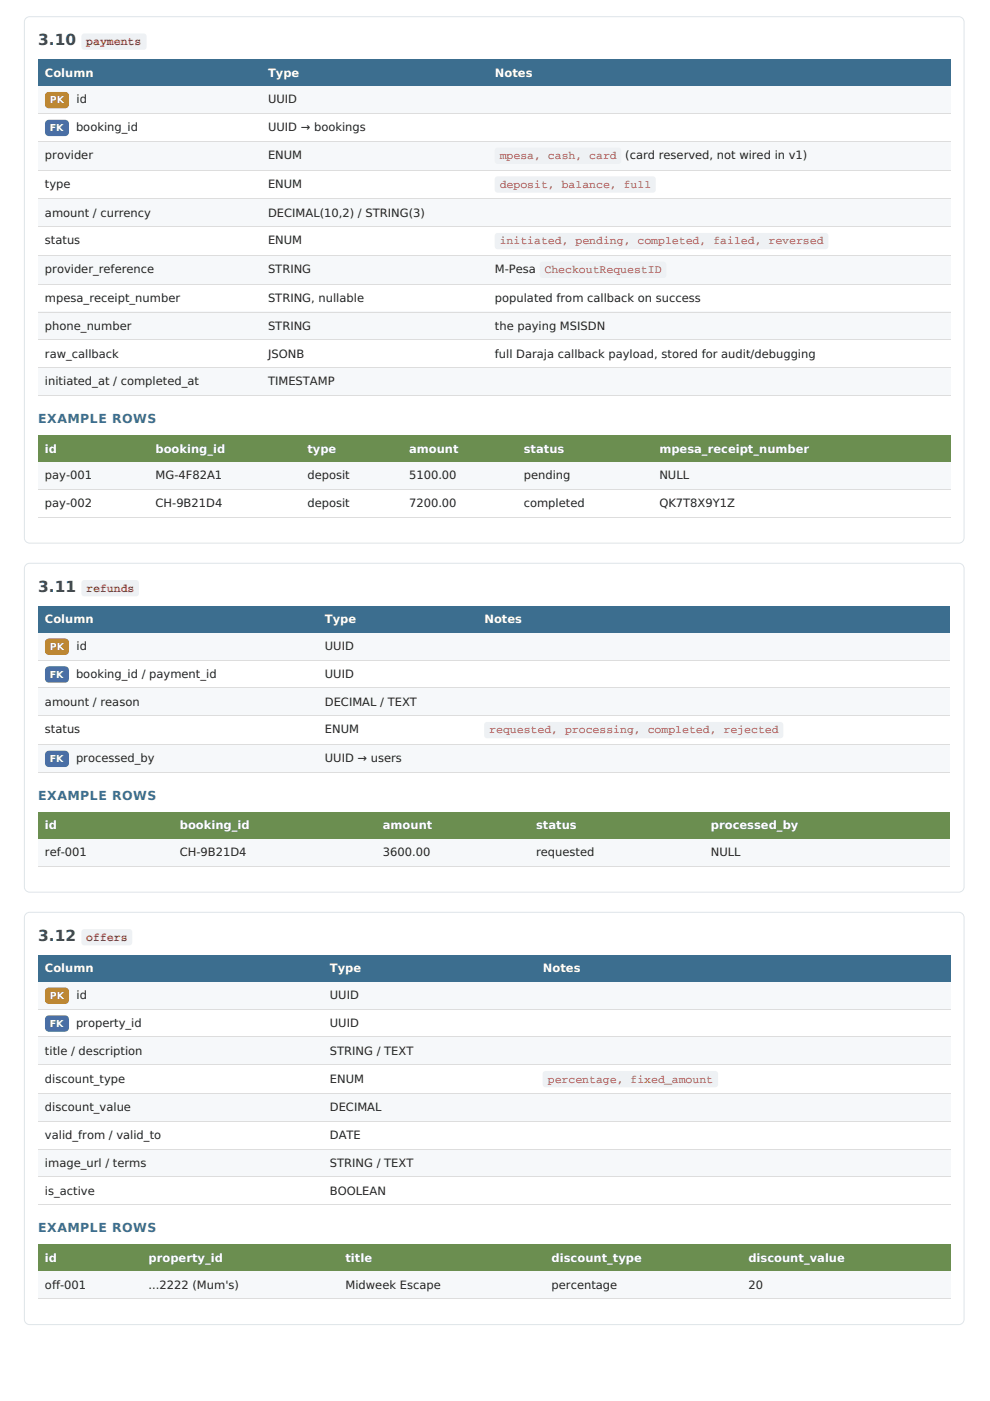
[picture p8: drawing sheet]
<svg xmlns="http://www.w3.org/2000/svg" width="210mm" height="297mm" viewBox="0 0 210 297" stroke-linecap="round" stroke-linejoin="round" font-family="sans-serif">
<path d="M5.6 3.7l.7-.3h197a1.22 1.22 0 0 1 1.2 1.3v109.3a1.22 1.22 0 0 1-1.2 1.3h-197a1.22 1.22 0 0 1-1.2-1.3v-109.3v-.4zM5.6 3.9l.7-.3h197a1.02 1.02 0 0 1 1 1.1v109.3a1.02 1.02 0 0 1-1 1.1h-197a1.02 1.02 0 0 1-1-1.1v-109.3z" fill-rule="evenodd" fill="#dde3e8"/>
<g fill="#3c6e8f">
<path d="M8.1 12.6h47.4v5.7h-47.4z"/>
<path d="M55.5 12.6h48v5.7h-48z"/>
<path d="M103.5 12.6h98v5.7h-98z"/>
</g>
<g fill="#f6f8fa">
<path d="M8.1 18.3h47.4v5.7h-47.4z"/>
<path d="M55.5 18.3h48v5.7h-48z"/>
<path d="M103.5 18.3h98v5.7h-98z"/>
<path d="M8.1 29.9h47.4v6.1h-47.4z"/>
<path d="M55.5 29.9h48v6.1h-48z"/>
<path d="M103.5 29.9h98v6.1h-98z"/>
<path d="M8.1 42.1h47.4v5.9h-47.4z"/>
<path d="M55.5 42.1h48v5.9h-48z"/>
<path d="M103.5 42.1h98v5.9h-98z"/>
<path d="M8.1 54.1h47.4v6.1h-47.4z"/>
<path d="M55.5 54.1h48v6.1h-48z"/>
<path d="M103.5 54.1h98v6.1h-98z"/>
<path d="M8.1 66.1h47.4v5.9h-47.4z"/>
<path d="M55.5 66.1h48v5.9h-48z"/>
<path d="M103.5 66.1h98v5.9h-98z"/>
<path d="M8.1 77.8h47.4v5.9h-47.4z"/>
<path d="M55.5 77.8h48v5.9h-48z"/>
<path d="M103.5 77.8h98v5.9h-98z"/>
</g>
<path d="M8.1 36.1h193.4M8.1 30h193.4M8.1 24.1h193.4M8.1 54.2h193.4M8.1 48.1h193.4M8.1 42.2h193.4M8.1 77.9h193.4M8.1 72.1h193.4M8.1 66.2h193.4M8.1 60.3h193.4M8.1 83.8h193.4" fill="none" stroke="#ddd" stroke-width=".21"/>
<g fill="#6b8e50">
<path d="M8.1 92.3h23.4v5.7h-23.4z"/>
<path d="M31.5 92.3h32.3v5.7h-32.3z"/>
<path d="M63.8 92.3h21.6v5.7h-21.6z"/>
<path d="M85.4 92.3h24.2v5.7h-24.2z"/>
<path d="M109.6 92.3h28.8v5.7h-28.8z"/>
<path d="M138.4 92.3h63.1v5.7h-63.1z"/>
</g>
<g fill="#f6f8fa">
<path d="M8.1 98h23.4v5.7h-23.4z"/>
<path d="M31.5 98h32.3v5.7h-32.3z"/>
<path d="M63.8 98h21.6v5.7h-21.6z"/>
<path d="M85.4 98h24.2v5.7h-24.2z"/>
<path d="M109.6 98h28.8v5.7h-28.8z"/>
<path d="M138.4 98h63.1v5.7h-63.1z"/>
</g>
<path d="M8.1 103.8h193.4M8.1 109.7h193.4" fill="none" stroke="#ddd" stroke-width=".21"/>
<path d="M5.6 119.6l.7-.3h197a1.22 1.22 0 0 1 1.2 1.2v67.5a1.22 1.22 0 0 1-1.2 1.3h-197a1.22 1.22 0 0 1-1.2-1.3v-67.5v-.3zM5.6 119.8l.7-.3h197a1.02 1.02 0 0 1 1 1v67.5a1.02 1.02 0 0 1-1 1.1h-197a1.02 1.02 0 0 1-1-1.1v-67.5z" fill-rule="evenodd" fill="#dde3e8"/>
<g fill="#3c6e8f">
<path d="M8.1 128.5h59.4v5.7h-59.4z"/>
<path d="M67.5 128.5h33.7v5.7h-33.7z"/>
<path d="M101.2 128.5h100.3v5.7h-100.3z"/>
</g>
<g fill="#f6f8fa">
<path d="M8.1 134.2h59.4v5.7h-59.4z"/>
<path d="M67.5 134.2h33.7v5.7h-33.7z"/>
<path d="M101.2 134.2h100.3v5.7h-100.3z"/>
<path d="M8.1 145.8h59.4v5.8h-59.4z"/>
<path d="M67.5 145.8h33.7v5.8h-33.7z"/>
<path d="M101.2 145.8h100.3v5.8h-100.3z"/>
<path d="M8.1 157.7h59.4v5.9h-59.4z"/>
<path d="M67.5 157.7h33.7v5.9h-33.7z"/>
<path d="M101.2 157.7h100.3v5.9h-100.3z"/>
</g>
<path d="M8.1 140h193.4M8.1 157.8h193.4M8.1 151.7h193.4M8.1 145.9h193.4M8.1 163.7h193.4" fill="none" stroke="#ddd" stroke-width=".21"/>
<g fill="#6b8e50">
<path d="M8.1 172.2h28.7v5.7h-28.7z"/>
<path d="M36.8 172.2h42.9v5.7h-42.9z"/>
<path d="M79.7 172.2h32.5v5.7h-32.5z"/>
<path d="M112.2 172.2h37v5.7h-37z"/>
<path d="M149.2 172.2h52.3v5.7h-52.3z"/>
</g>
<g fill="#f6f8fa">
<path d="M8.1 177.9h28.7v5.7h-28.7z"/>
<path d="M36.8 177.9h42.9v5.7h-42.9z"/>
<path d="M79.7 177.9h32.5v5.7h-32.5z"/>
<path d="M112.2 177.9h37v5.7h-37z"/>
<path d="M149.2 177.9h52.3v5.7h-52.3z"/>
</g>
<path d="M8.1 183.7h193.4" fill="none" stroke="#ddd" stroke-width=".21"/>
<path d="M5.6 193.6l.7-.3h197a1.22 1.22 0 0 1 1.2 1.2v85.2a1.22 1.22 0 0 1-1.2 1.2h-197a1.22 1.22 0 0 1-1.2-1.2v-85.2v-.3zM5.6 193.8l.7-.3h197a1.02 1.02 0 0 1 1 1v85.2a1.02 1.02 0 0 1-1 1h-197a1.02 1.02 0 0 1-1-1v-85.2z" fill-rule="evenodd" fill="#dde3e8"/>
<g fill="#3c6e8f">
<path d="M8.1 202.5h60.4v5.7h-60.4z"/>
<path d="M68.5 202.5h45.1v5.7h-45.1z"/>
<path d="M113.6 202.5h87.9v5.7h-87.9z"/>
</g>
<g fill="#f6f8fa">
<path d="M8.1 208.2h60.4v5.7h-60.4z"/>
<path d="M68.5 208.2h45.1v5.7h-45.1z"/>
<path d="M113.6 208.2h87.9v5.7h-87.9z"/>
<path d="M8.1 219.8h60.4v5.8h-60.4z"/>
<path d="M68.5 219.8h45.1v5.8h-45.1z"/>
<path d="M113.6 219.8h87.9v5.8h-87.9z"/>
<path d="M8.1 231.7h60.4v5.9h-60.4z"/>
<path d="M68.5 231.7h45.1v5.9h-45.1z"/>
<path d="M113.6 231.7h87.9v5.9h-87.9z"/>
<path d="M8.1 243.5h60.4v5.9h-60.4z"/>
<path d="M68.5 243.5h45.1v5.9h-45.1z"/>
<path d="M113.6 243.5h87.9v5.9h-87.9z"/>
</g>
<path d="M8.1 219.9h193.4M8.1 214h193.4M8.1 237.7h193.4M8.1 231.8h193.4M8.1 225.8h193.4M8.1 249.5h193.4M8.1 255.4h193.4M8.1 243.6h193.4" fill="none" stroke="#ddd" stroke-width=".21"/>
<g fill="#6b8e50">
<path d="M8.1 263.9h22v5.7h-22z"/>
<path d="M30.1 263.9h41.6v5.7h-41.6z"/>
<path d="M71.7 263.9h43.8v5.7h-43.8z"/>
<path d="M115.5 263.9h41.8v5.7h-41.8z"/>
<path d="M157.3 263.9h44.2v5.7h-44.2z"/>
</g>
<g fill="#f6f8fa">
<path d="M8.1 269.6h22v5.7h-22z"/>
<path d="M30.1 269.6h41.6v5.7h-41.6z"/>
<path d="M71.7 269.6h43.8v5.7h-43.8z"/>
<path d="M115.5 269.6h41.8v5.7h-41.8z"/>
<path d="M157.3 269.6h44.2v5.7h-44.2z"/>
</g>
<path d="M8.1 275.4h193.4" fill="none" stroke="#ddd" stroke-width=".21"/>
<path d="M17.4 7.3l.5-.2h12.6a.61 .61 0 0 1 .6 .6v2.2a.61 .61 0 0 1-.6 .7h-12.6a.61 .61 0 0 1-.6-.7v-2.2z" fill-rule="evenodd" fill="#eef1f4"/>
<path d="M9.8 19.7l.5-.2h3.5a.81 .81 0 0 1 .8 .8v1.8a.81 .81 0 0 1-.8 .9h-3.5a.81 .81 0 0 1-.8-.9v-1.8z" fill-rule="evenodd" fill="#b8860b"/>
<path d="M9.8 25.6l.6-.2h3.4a.82 .82 0 0 1 .8 .8v1.8a.82 .82 0 0 1-.8 .9h-3.4a.82 .82 0 0 1-.9-.9v-1.8z" fill-rule="evenodd" fill="#4a6fa5"/>
<g fill="#eef1f4">
<path d="M105.1 31.5l.4-.2h25.6a.61 .61 0 0 1 .6 .6v2.2a.61 .61 0 0 1-.6 .6h-25.6a.61 .61 0 0 1-.6-.6v-2.2z" fill-rule="evenodd"/>
<path d="M105.1 37.6l.4-.2h32.9a.61 .61 0 0 1 .6 .6v2.2a.61 .61 0 0 1-.6 .6h-32.9a.61 .61 0 0 1-.6-.6v-2.2z" fill-rule="evenodd"/>
<path d="M105.1 49.6l.4-.2h69.5a.61 .61 0 0 1 .6 .6v2.2a.61 .61 0 0 1-.6 .6h-69.5a.61 .61 0 0 1-.6-.6v-2.2z" fill-rule="evenodd"/>
<path d="M114.6 55.7l.5-.2h25.6a.61 .61 0 0 1 .6 .6v2.2a.61 .61 0 0 1-.6 .6h-25.6a.61 .61 0 0 1-.7-.6v-2.2z" fill-rule="evenodd"/>
<path d="M17.4 123.2l.5-.2h11a.61 .61 0 0 1 .6 .6v2.2a.61 .61 0 0 1-.6 .6h-11a.61 .61 0 0 1-.6-.6v-2.2z" fill-rule="evenodd"/>
</g>
<path d="M9.8 135.6l.5-.2h3.5a.81 .81 0 0 1 .8 .8v1.8a.81 .81 0 0 1-.8 .8h-3.5a.81 .81 0 0 1-.8-.8v-1.8z" fill-rule="evenodd" fill="#b8860b"/>
<path d="M9.8 141.5l.6-.2h3.4a.82 .82 0 0 1 .8 .8v1.8a.82 .82 0 0 1-.8 .8h-3.4a.82 .82 0 0 1-.9-.8v-1.8z" fill-rule="evenodd" fill="#4a6fa5"/>
<path d="M102.8 153.2l.5-.1h62.2a.61 .61 0 0 1 .6 .6v2.2a.61 .61 0 0 1-.6 .6h-62.2a.61 .61 0 0 1-.6-.6v-2.2z" fill-rule="evenodd" fill="#eef1f4"/>
<path d="M9.8 159.4l.6-.2h3.4a.82 .82 0 0 1 .8 .8v1.8a.82 .82 0 0 1-.8 .8h-3.4a.82 .82 0 0 1-.9-.8v-1.8z" fill-rule="evenodd" fill="#4a6fa5"/>
<path d="M17.4 197.2l.5-.2h9.5a.61 .61 0 0 1 .6 .6v2.2a.61 .61 0 0 1-.6 .6h-9.5a.61 .61 0 0 1-.6-.6v-2.2z" fill-rule="evenodd" fill="#eef1f4"/>
<path d="M9.8 209.6l.5-.2h3.5a.81 .81 0 0 1 .8 .8v1.8a.81 .81 0 0 1-.8 .8h-3.5a.81 .81 0 0 1-.8-.8v-1.8z" fill-rule="evenodd" fill="#b8860b"/>
<path d="M9.8 215.5l.6-.2h3.4a.82 .82 0 0 1 .8 .8v1.8a.82 .82 0 0 1-.8 .8h-3.4a.82 .82 0 0 1-.9-.8v-1.8z" fill-rule="evenodd" fill="#4a6fa5"/>
<path d="M115.2 227.3l.5-.2h35.9a.61 .61 0 0 1 .7 .6v2.2a.61 .61 0 0 1-.7 .6h-35.9a.61 .61 0 0 1-.6-.6v-2.2z" fill-rule="evenodd" fill="#eef1f4"/>
<g font-size="3.3" fill="#2b4b5e">
<text x="8.1" y="9.5">3.10</text>
<text x="8.1" y="125.4">3.11</text>
<text x="8.1" y="199.4">3.12</text>
</g>
<g font-size="2.6" fill="#3c6e8f">
<text x="8.1" y="89.6">EXAMPLE ROWS</text>
<text x="8.1" y="169.5">EXAMPLE ROWS</text>
<text x="8.1" y="261.2">EXAMPLE ROWS</text>
</g>
<g font-size="2.4" fill="#a02020">
<text x="18.3" y="9.5">payments</text>
<text x="105.9" y="33.7">mpesa, cash, card</text>
<text x="105.9" y="39.8">deposit, balance, full</text>
<text x="105.9" y="51.8">initiated, pending, completed, failed, reversed</text>
<text x="115.4" y="57.9">CheckoutRequestID</text>
<text x="18.3" y="125.4">refunds</text>
<text x="103.7" y="155.5">requested, processing, completed, rejected</text>
<text x="18.3" y="199.4">offers</text>
<text x="116.1" y="229.5">percentage, fixed_amount</text>
</g>
<g font-size="2.4" fill="#fff">
<text x="9.5" y="16.2">Column</text>
<text x="56.8" y="16.2">Type</text>
<text x="104.9" y="16.2">Notes</text>
<text x="9.5" y="95.9">id</text>
<text x="33" y="95.9">booking_id</text>
<text x="65.2" y="95.9">type</text>
<text x="86.7" y="95.9">amount</text>
<text x="111" y="95.9">status</text>
<text x="139.8" y="95.9">mpesa_receipt_number</text>
<text x="9.5" y="132.1">Column</text>
<text x="68.9" y="132.1">Type</text>
<text x="102.7" y="132.1">Notes</text>
<text x="9.5" y="175.8">id</text>
<text x="38.1" y="175.8">booking_id</text>
<text x="81.2" y="175.8">amount</text>
<text x="113.7" y="175.8">status</text>
<text x="150.7" y="175.8">processed_by</text>
<text x="9.5" y="206.1">Column</text>
<text x="69.9" y="206.1">Type</text>
<text x="115.1" y="206.1">Notes</text>
<text x="9.5" y="267.5">id</text>
<text x="31.5" y="267.5">property_id</text>
<text x="73.3" y="267.5">title</text>
<text x="117" y="267.5">discount_type</text>
<text x="158.7" y="267.5">discount_value</text>
</g>
<g font-size="2.4" fill="#232323">
<text x="16.2" y="21.9">id</text>
<text x="56.8" y="21.9">UUID</text>
<text x="16.1" y="27.8">booking_id</text>
<text x="56.8" y="27.8">UUID → bookings</text>
<text x="9.5" y="33.7">provider</text>
<text x="56.8" y="33.7">ENUM</text>
<text x="132.6" y="33.7">(card reserved, not wired in v1)</text>
<text x="9.5" y="39.8">type</text>
<text x="56.8" y="39.8">ENUM</text>
<text x="9.5" y="45.9">amount / currency</text>
<text x="56.8" y="45.9">DECIMAL(10,2) / STRING(3)</text>
<text x="9.5" y="51.8">status</text>
<text x="56.8" y="51.8">ENUM</text>
<text x="9.5" y="57.9">provider_reference</text>
<text x="56.8" y="57.9">STRING</text>
<text x="104.9" y="57.9">M-Pesa</text>
<text x="9.5" y="64">mpesa_receipt_number</text>
<text x="56.8" y="64">STRING, nullable</text>
<text x="104.9" y="64">populated from callback on success</text>
<text x="9.5" y="69.9">phone_number</text>
<text x="56.8" y="69.9">STRING</text>
<text x="104.9" y="69.9">the paying MSISDN</text>
<text x="9.5" y="75.8">raw_callback</text>
<text x="56.8" y="75.8">JSONB</text>
<text x="104.9" y="75.8">full Daraja callback payload, stored for audit/debugging</text>
<text x="9.5" y="81.7">initiated_at / completed_at</text>
<text x="56.8" y="81.7">TIMESTAMP</text>
<text x="9.5" y="101.6">pay-001</text>
<text x="33" y="101.6">MG-4F82A1</text>
<text x="65.2" y="101.6">deposit</text>
<text x="86.7" y="101.6">5100.00</text>
<text x="111" y="101.6">pending</text>
<text x="139.8" y="101.6">NULL</text>
<text x="9.5" y="107.5">pay-002</text>
<text x="33" y="107.5">CH-9B21D4</text>
<text x="65.2" y="107.5">deposit</text>
<text x="86.7" y="107.5">7200.00</text>
<text x="111" y="107.5">completed</text>
<text x="139.8" y="107.5">QK7T8X9Y1Z</text>
<text x="16.2" y="137.8">id</text>
<text x="68.9" y="137.8">UUID</text>
<text x="16.1" y="143.7">booking_id / payment_id</text>
<text x="68.9" y="143.7">UUID</text>
<text x="9.5" y="149.6">amount / reason</text>
<text x="68.9" y="149.6">DECIMAL / TEXT</text>
<text x="9.5" y="155.5">status</text>
<text x="68.9" y="155.5">ENUM</text>
<text x="16.1" y="161.6">processed_by</text>
<text x="68.9" y="161.6">UUID → users</text>
<text x="9.5" y="181.5">ref-001</text>
<text x="38.1" y="181.5">CH-9B21D4</text>
<text x="81.2" y="181.5">3600.00</text>
<text x="113.7" y="181.5">requested</text>
<text x="150.7" y="181.5">NULL</text>
<text x="16.2" y="211.8">id</text>
<text x="69.9" y="211.8">UUID</text>
<text x="16.1" y="217.7">property_id</text>
<text x="69.9" y="217.7">UUID</text>
<text x="9.5" y="223.6">title / description</text>
<text x="69.9" y="223.6">STRING / TEXT</text>
<text x="9.5" y="229.5">discount_type</text>
<text x="69.9" y="229.5">ENUM</text>
<text x="9.5" y="235.6">discount_value</text>
<text x="69.9" y="235.6">DECIMAL</text>
<text x="9.5" y="241.5">valid_from / valid_to</text>
<text x="69.9" y="241.5">DATE</text>
<text x="9.5" y="247.4">image_url / terms</text>
<text x="69.9" y="247.4">STRING / TEXT</text>
<text x="9.5" y="253.3">is_active</text>
<text x="69.9" y="253.3">BOOLEAN</text>
<text x="9.5" y="273.2">off-001</text>
<text x="31.5" y="273.2">...2222 (Mum's)</text>
<text x="73.3" y="273.2">Midweek Escape</text>
<text x="117" y="273.2">percentage</text>
<text x="158.7" y="273.2">20</text>
</g>
<g font-size="2" fill="#fff">
<text x="10.6" y="21.9">PK</text>
<text x="10.6" y="27.8">FK</text>
<text x="10.6" y="137.8">PK</text>
<text x="10.6" y="143.7">FK</text>
<text x="10.6" y="161.6">FK</text>
<text x="10.6" y="211.8">PK</text>
<text x="10.6" y="217.7">FK</text>
</g>
</svg>
